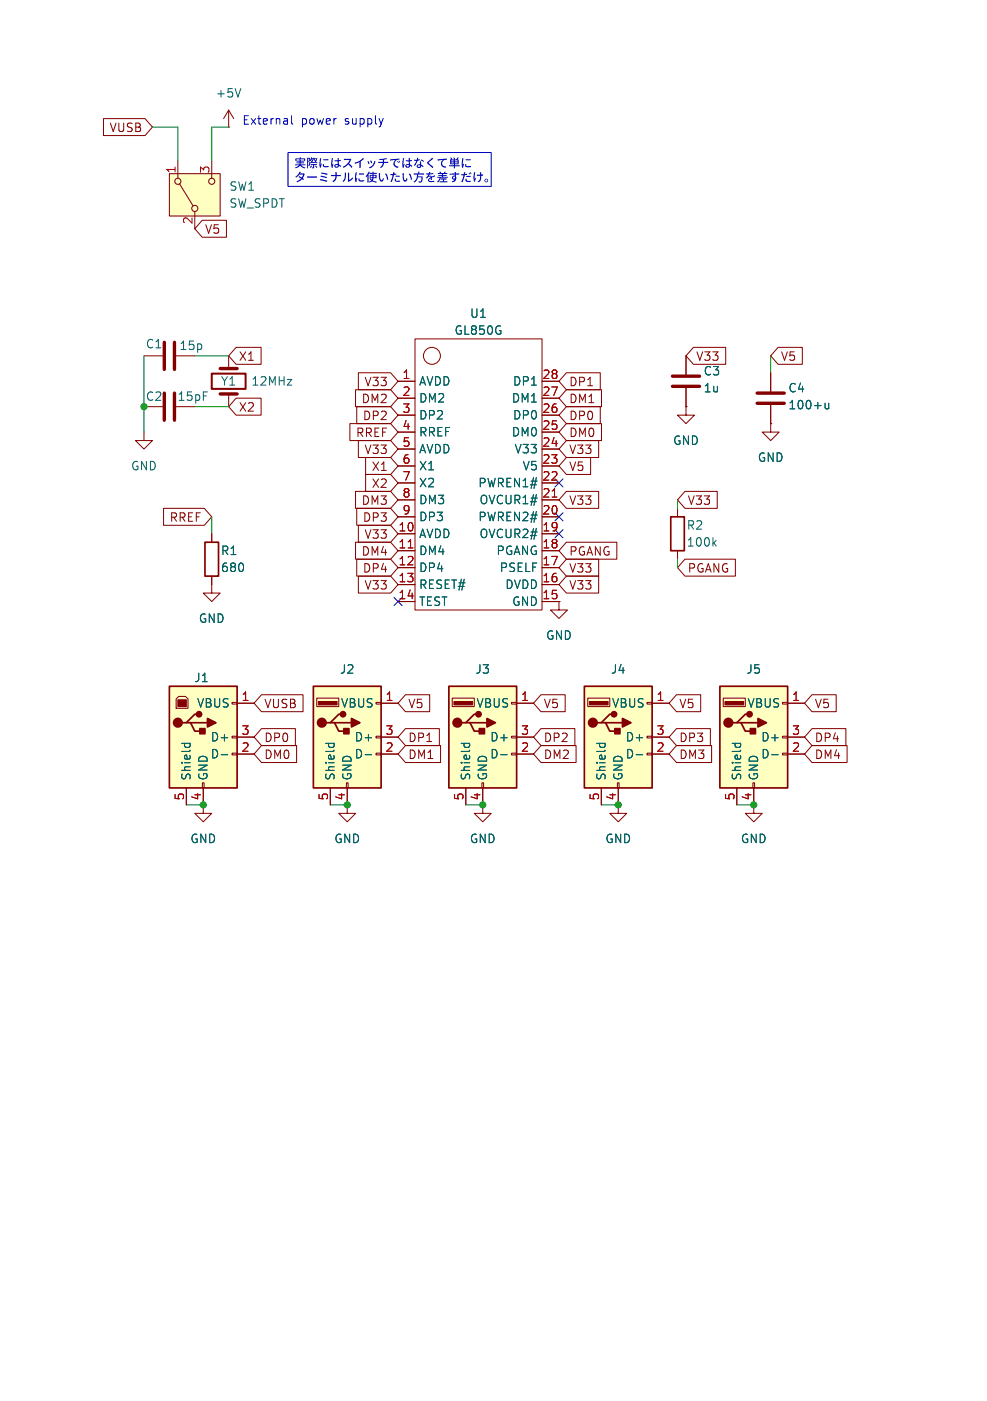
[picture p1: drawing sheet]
<svg xmlns="http://www.w3.org/2000/svg" width="148mm" height="210mm" viewBox="0 0 148 210" stroke-linecap="round" stroke-linejoin="round" font-family="sans-serif">
<path d="M34.3 19.1h.1M34.3 16.5l-.8 1.3M34.3 16.5v2.6M34.3 16.5l.8 1.3M72.4 120.7v1.2h1.3l-1.3 1.3-1.3-1.3h1.3" fill="none" stroke="#840000" stroke-width=".15"/>
<path d="M36.1 13.3l-.4 1.2" fill="none" stroke="#006464" stroke-width=".15"/>
<path d="M107.9 102.9h10.2v15.2h-10.2z" fill="#ffffc2"/>
<path d="M100.6 77.5h2v5.1h-2zM107.9 102.9h10.2v15.2h-10.2zM110.5 108.3h.6l.7 1.3h1.2M111.1 108.3h2.6M112.4 107.1h-.6l-1.3 1.2h-.6" fill="none" stroke="#840000" stroke-width=".25"/>
<g fill="#840000" stroke="#840000" stroke-width=".25">
<path d="M113.7 107.7l1.2 .6-1.2 .7z"/>
<path d="M112.5 109.2h.8v.8h-.8z"/>
<circle cx="109.2" cy="108.3" r=".63"/>
<circle cx="112.4" cy="107.1" r=".38"/>
</g>
<path d="M108.7 105.2h2.8v.5h-2.8z" fill="#840000" stroke="#840000" stroke-width=".15"/>
<g fill="none" stroke="#840000" stroke-width=".15">
<path d="M21.6 53.3h2.8M21.6 64.8v1.2h1.3l-1.3 1.3-1.3-1.3h1.3M21.6 61h2.8M101.6 76.2v1.3M101.6 82.6v1.2M108.5 104.6h3.3v1.3h-3.3zM110.5 118.1v2.6M112.9 117.3h.3v.8h-.3zM113 118.1v3.8h1.3l-1.3 1.3-1.2-1.3h1.2M117.3 112.9h.8v.3h-.8zM117.3 110.4h.8v.2h-.8zM117.3 105.3h.8v.2h-.8z"/>
<path d="M118.1 105.4h2.5M118.1 113h2.5M118.1 110.5h2.5"/>
</g>
<path d="M107 81.4l.4 .5M107.4 81l-.5 .5M109.8 111.4h1.3M110.3 111.4l-.1 .4M111 111.4l.1 .4M115.7 113.1h1" fill="none" stroke="#006464" stroke-width=".15"/>
<path d="M24.6 51.3v4.1M24.6 58.9v4.1M26.2 51.3v4.1M26.2 58.9v4.1" fill="none" stroke="#840000" stroke-width=".51"/>
<path d="M47 102.9h10.1v15.2h-10.1z" fill="#ffffc2"/>
<path d="M47 102.9h10.1v15.2h-10.1zM49.5 108.3h.7l.6 1.3h1.3M50.2 108.3h2.5M51.4 107.1h-.6l-1.3 1.2h-.6" fill="none" stroke="#840000" stroke-width=".25"/>
<g fill="#840000" stroke="#840000" stroke-width=".25">
<path d="M52.7 107.7l1.3 .6-1.3 .7z"/>
<path d="M51.6 109.2h.7v.8h-.7z"/>
<circle cx="48.3" cy="108.3" r=".63"/>
<circle cx="51.4" cy="107.1" r=".38"/>
</g>
<path d="M47.8 105.2h2.7v.5h-2.7z" fill="#840000" stroke="#840000" stroke-width=".15"/>
<g fill="none" stroke="#840000" stroke-width=".15">
<path d="M59.7 57.2h2.5M59.7 59.7h2.5M62.2 50.8h19.1v40.6h-19.1zM81.3 57.2h2.5M81.3 59.7h2.5M59.7 77.5h2.5M59.7 74.9h2.5M59.7 72.4h2.5M59.7 69.9h2.5M59.7 67.3h2.5M59.7 64.8h2.5M59.7 62.2h2.5"/>
<path d="M81.3 77.5h2.5M81.3 74.9h2.5M81.3 72.4h2.5M81.3 69.9h2.5M81.3 67.3h2.5M81.3 64.8h2.5M81.3 62.2h2.5M59.7 80h2.5M59.7 82.6h2.5M59.7 85.1h2.5M59.7 87.6h2.5M59.7 90.2h2.5"/>
<path d="M81.3 80h2.5M81.3 82.6h2.5M81.3 85.1h2.5M81.3 87.6h2.5M81.3 90.2h2.5M47.5 104.6h3.3v1.3h-3.3zM49.5 118.1v2.6M51.9 117.3h.3v.8h-.3zM52.1 118.1v3.8h1.2l-1.2 1.3-1.3-1.3h1.3M56.4 112.9h.7v.3h-.7zM56.4 110.4h.7v.2h-.7zM56.4 105.3h.7v.2h-.7z"/>
<path d="M57.1 105.4h2.6M57.1 113h2.6M57.1 110.5h2.6M30.5 120.7v1.2h1.2l-1.2 1.3-1.3-1.3h1.3"/>
<circle cx="64.8" cy="53.3" r="1.27"/>
</g>
<path d="M48.8 111.4h1.3M49.3 111.4v.4M50 111.4l.1 .4M54.8 113.1h.9" fill="none" stroke="#006464" stroke-width=".15"/>
<path d="M82.8 74.5h.7M61.2 82.1h.7" fill="none" stroke="#a90000" stroke-width=".15"/>
<path d="M25.4 26h7.6v6.4h-7.6z" fill="#ffffc2"/>
<g fill="none" stroke="#840000" stroke-width=".15">
<path d="M25.4 26h7.6v6.4h-7.6zM26.7 24.1v2.6M26.9 27.6l2.1 3.3M29.2 31.8v2.5M31.7 24.1v2.6M102.9 53.3v2.8M102.9 58.2v2.8"/>
<circle cx="26.7" cy="27.2" r=".46"/>
<circle cx="29.2" cy="31.2" r=".46"/>
<circle cx="31.7" cy="27.2" r=".46"/>
</g>
<path d="M100.8 57.9h4.1M100.8 56.4h4.1" fill="none" stroke="#840000" stroke-width=".51"/>
<path d="M25.4 102.9h10.2v15.2h-10.2z" fill="#ffffc2"/>
<path d="M30.7 81.3h2.1v5.1h-2.1zM25.4 102.9h10.2v15.2h-10.2zM27.9 108.3h.7l.6 1.3h1.3M28.6 108.3h2.5M29.8 107.1h-.6l-1.3 1.2h-.6" fill="none" stroke="#840000" stroke-width=".25"/>
<g fill="#840000" stroke="#840000" stroke-width=".25">
<path d="M31.1 107.7l1.3 .6-1.3 .7z"/>
<path d="M30 109.2h.7v.8h-.7z"/>
<circle cx="26.7" cy="108.3" r=".63"/>
<circle cx="29.8" cy="107.1" r=".38"/>
</g>
<path d="M26.7 104.9h1.2v1h-1.2z" fill="#840000" stroke="#840000" stroke-width=".15"/>
<g fill="none" stroke="#840000" stroke-width=".15">
<path d="M115.6 55.9v2.8M102.9 61v1.2h1.2l-1.2 1.3-1.3-1.3h1.3M102.9 61h.1M115.6 63.5v1.3h1.2l-1.2 1.2-1.3-1.2h1.3M115.6 63.5h.1M115.6 60.7v2.8M31.7 80v1.3M31.7 86.4v1.2M26.4 104.8l.4-.4h1l.4 .4v1.4h-1.8zM27.9 118.1v2.6M30.4 117.3h.2v.8h-.2zM30.5 118.1v2.6"/>
<path d="M34.8 112.9h.8v.3h-.8zM34.8 110.4h.8v.2h-.8zM34.8 105.3h.8v.2h-.8zM35.6 105.4h2.5M35.6 113h2.5M35.6 110.5h2.5"/>
</g>
<path d="M123.7 60.4l.1 .8 .3 .1 .2-.1M124.3 60.4v.9M27.2 111.4h1.3M27.7 111.4v.4M28.5 111.4v.4M33.2 113.1h.9" fill="none" stroke="#006464" stroke-width=".15"/>
<path d="M113.5 58.9h4.1M113.5 60.5h4.1" fill="none" stroke="#840000" stroke-width=".51"/>
<path d="M87.6 102.9h10.2v15.2h-10.2z" fill="#ffffc2"/>
<path d="M87.6 102.9h10.2v15.2h-10.2zM90.2 108.3h.6l.6 1.3h1.3M90.8 108.3h2.5M92.1 107.1h-.7l-1.2 1.2h-.7" fill="none" stroke="#840000" stroke-width=".25"/>
<g fill="#840000" stroke="#840000" stroke-width=".25">
<path d="M93.3 107.7l1.3 .6-1.3 .7z"/>
<path d="M92.2 109.2h.8v.8h-.8z"/>
<circle cx="88.9" cy="108.3" r=".63"/>
<circle cx="92.1" cy="107.1" r=".38"/>
</g>
<path d="M88.4 105.2h2.8v.5h-2.8z" fill="#840000" stroke="#840000" stroke-width=".15"/>
<path d="M31.7 87.6v1.3h1.3l-1.3 1.3-1.2-1.3h1.2M88.1 104.6h3.3v1.3h-3.3zM90.2 118.1v2.6M92.6 117.3h.2v.8h-.2zM92.7 118.1v2.6M97 112.9h.8v.3h-.8zM97 110.4h.8v.2h-.8zM97 105.3h.8v.2h-.8zM97.8 105.4h2.5M97.8 113h2.5M97.8 110.5h2.5" fill="none" stroke="#840000" stroke-width=".15"/>
<path d="M89.5 111.4h1.2M90 111.4l-.1 .4M90.7 111.4v.4M95.4 113.1h1" fill="none" stroke="#006464" stroke-width=".15"/>
<path d="M67.3 102.9h10.2v15.2h-10.2z" fill="#ffffc2"/>
<path d="M67.3 102.9h10.2v15.2h-10.2zM69.8 108.3h.7l.6 1.3h1.3M70.5 108.3h2.5M71.8 107.1h-.7l-1.3 1.2h-.6" fill="none" stroke="#840000" stroke-width=".25"/>
<g fill="#840000" stroke="#840000" stroke-width=".25">
<path d="M73 107.7l1.3 .6-1.3 .7z"/>
<path d="M71.9 109.2h.7v.8h-.7z"/>
<circle cx="68.6" cy="108.3" r=".63"/>
<circle cx="71.8" cy="107.1" r=".38"/>
</g>
<path d="M68.1 105.2h2.8v.5h-2.8z" fill="#840000" stroke="#840000" stroke-width=".15"/>
<g fill="none" stroke="#840000" stroke-width=".15">
<path d="M15.5 17.8h6.2l1.2 1.3-1.2 1.2h-6.2zM30.3 33h3.7v2.6h-3.7l-1.1-1.3zM34.3 53.3v1.9M34.3 59.1v1.9M35.4 52.1h3.8v2.5h-3.8l-1.1-1.3zM35.4 59.7h3.8v2.5h-3.8l-1.1-1.2zM53.3 58.4h5.3l1.1 1.3-1.1 1.3h-5.3zM53.7 55.9h4.9l1.1 1.3-1.1 1.2h-4.9zM84.9 55.9h5.1v2.5h-5.1l-1.1-1.2zM84.9 58.4h5.3v2.6h-5.3l-1.1-1.3zM104 52.1h4.8v2.5h-4.8l-1.1-1.3zM116.7 52.1h3.6v2.5h-3.6l-1.1-1.3z"/>
<path d="M24.5 76.2h6.1l1.1 1.3-1.1 1.2h-6.1zM52.5 63.5h6.1l1.1 1.3-1.1 1.2h-6.1zM53.3 73.7h5.3l1.1 1.2-1.1 1.3h-5.3zM53.5 61h5.1l1.1 1.2-1.1 1.3h-5.1zM53.5 76.2h5.1l1.1 1.3-1.1 1.2h-5.1zM53.7 66h4.9l1.1 1.3-1.1 1.3h-4.9zM53.7 78.7h4.9l1.1 1.3-1.1 1.3h-4.9zM54.8 71.1h3.8l1.1 1.3-1.1 1.3h-3.8zM54.8 68.6h3.8l1.1 1.3-1.1 1.2h-3.8zM84.9 66h4.9v2.6h-4.9l-1.1-1.3zM84.9 63.5h5.3v2.5h-5.3l-1.1-1.2zM84.9 61h5.1v2.5h-5.1l-1.1-1.3z"/>
<path d="M84.9 68.6h3.7v2.5h-3.7l-1.1-1.2zM84.9 73.7h4.9v2.5h-4.9l-1.1-1.3zM102.7 73.7h4.9v2.5h-4.9l-1.1-1.3zM53.3 81.3h5.3l1.1 1.3-1.1 1.2h-5.3zM53.5 83.8h5.1l1.1 1.3-1.1 1.3h-5.1zM53.7 86.4h4.9l1.1 1.2-1.1 1.3h-4.9zM83.8 90.2v1.2h1.3l-1.3 1.3-1.3-1.3h1.3M83.8 90.2h.1M84.9 86.4h4.9v2.5h-4.9l-1.1-1.3zM84.9 83.8h4.9v2.6h-4.9l-1.1-1.3zM84.9 81.3h7.6v2.5h-7.6l-1.1-1.2zM102.7 83.8h7.6v2.6h-7.6l-1.1-1.3z"/>
<path d="M39.2 104.1h6.2v2.6h-6.2l-1.1-1.3zM39.2 109.2h5.1v2.6h-5.1l-1.1-1.3zM39.2 111.8h5.3v2.5h-5.3l-1.1-1.3zM60.8 111.8h5.3v2.5h-5.3l-1.1-1.3zM60.8 109.2h5.1v2.6h-5.1l-1.1-1.3zM60.8 104.1h3.6v2.6h-3.6l-1.1-1.3zM67.8 104.6h3.3v1.3h-3.3zM69.8 118.1v2.6M72.3 117.3h.2v.8h-.2zM72.4 118.1v2.6M76.7 112.9h.8v.3h-.8zM76.7 110.4h.8v.2h-.8z"/>
<path d="M76.7 105.3h.8v.2h-.8zM77.5 105.4h2.5M77.5 113h2.5M77.5 110.5h2.5M81.1 109.2h5.1v2.6h-5.1l-1.1-1.3zM81.1 104.1h3.7v2.6h-3.7l-1.1-1.3zM81.1 111.8h5.3v2.5h-5.3l-1.1-1.3zM101.4 104.1h3.7v2.6h-3.7l-1.1-1.3zM101.4 109.2h5.1v2.6h-5.1l-1.1-1.3zM101.4 111.8h5.3v2.5h-5.3l-1.1-1.3zM121.8 104.1h3.6v2.6h-3.6l-1.2-1.3zM121.8 111.8h5.2v2.5h-5.2l-1.2-1.3z"/>
<path d="M121.8 109.2h5v2.6h-5l-1.2-1.3zM92.7 120.7v1.2h1.3l-1.3 1.3-1.3-1.3h1.3"/>
</g>
<path d="M69.2 111.4h1.2M69.6 111.4v.4M70.4 111.4v.4M75.1 113.1h1" fill="none" stroke="#006464" stroke-width=".15"/>
<path d="M31.7 56h5.1v2.3h-5.1z" fill="none" stroke="#840000" stroke-width=".3"/>
<path d="M33 59.1h2.6M33 55.2h2.6" fill="none" stroke="#840000" stroke-width=".51"/>
<path d="M43.7 17.3v1.1l.2 .2M43.2 22.9h30.5v5h-30.5z" fill="none" stroke="#0000c2" stroke-width=".15"/>
<g fill="#0000c2">
<path d="M44.3 23.7h.6v-.1h.2v.1h.7v.4h-.2v.1h-.5v.2h.5v.1h-.5v.1h.7v.2h-.6l.6 .3a.43 .43 0 0 1-.7-.1l-.1-.2-.3 .3a.27 .27 0 0 1-.5 0l.6-.3h-.5v-.2h.6v-.1h-.4v-.1h.4v-.2h-.5v-.1h-.1v-.2h.1v.2h.5v-.2h.2v.2h.5v-.2h-1.3z"/>
<path d="M46.1 23.7h.4l-.1 .3 .3 .1h.1l-.1-.1h-.3l.1-.1 .3 .1 .1-.2-.4 .1 .2-.3h.1v.1h.2v-.1h.1l.2 .5 .1-.3h-.2v-.1h.3a.28 .28 0 0 1-.1 .5l.2 .2-.1 .1-.2-.2v.1h-.6l-.2 .1v-.1v.4a.12 .12 0 0 1-.2 .1 .12 .12 0 0 1-.1-.2l.2-.1-.2-.4h.2l.1 .2 .1-.1h.7l-.3-.5-.2 .5h-.2l.1-.1-.2-.1-.3 .1 .1-.4h-.1v1.4h-.1z"/>
<path d="M48.5 23.9h.7v.1h-.7z"/>
<path d="M48 23.7h.2l-.1 1 .1-.2 .1 .1-.2 .5h-.1l-.1-.6z"/>
<path d="M49.8 23.7h.1l-.1 1 .1-.2 .1 .1-.1 .5-.2 .1v-.6z"/>
<path d="M50.2 24h.4v-.3h.2v.1a.16 .16 0 0 0 .1 .2 .16 .16 0 0 0 .2 0v.1a.3 .3 0 0 0-.3 .3 .3 .3 0 0 0 .2 .3l.2 .2-.1 .1-.3-.2a.35 .35 0 0 1-.3 .3 .35 .35 0 0 1-.4-.2h.2a.16 .16 0 0 0 .2 .1 .16 .16 0 0 0 0-.3l-.4 .2 .1-.2 .4-.1v-.1a.2 .2 0 0 0 0-.2 .2 .2 0 0 0-.2-.1h-.2z"/>
<path d="M51.6 23.8h1l.1 .1-.1 .3a.3 .3 0 0 0-.2 .2 .3 .3 0 0 0 .2 .3l.3 .3-.2 .2-.2-.3a.23 .23 0 0 0-.2-.2 .23 .23 0 0 0-.3 .1l-.5 .3-.1-.1 .6-.4 .4-.6h-.8z"/>
<path d="M53.2 24.4l.7-.3 .5-.4 .2 .1-.5 .4v.9h-.2v-.8l-.6 .3z"/>
<path d="M55.5 24.1h.2l.1 .3-.1 .1z"/>
<path d="M56.1 24.1l.2 .1a1.35 1.35 0 0 1-.8 1l-.2-.1a1.09 1.09 0 0 0 .8-1z"/>
<path d="M55.1 24.2l.2-.1 .1 .4-.1 .1z"/>
<path d="M56.9 23.8l1-.1 .1 .1-.4 .1v.4h.6v.1h-.6l-.1 .5-.4 .3-.1-.1 .3-.3 .1-.4h-.7v-.2l.7 .1v-.3h-.5z"/>
<path d="M59.8 24.1h.1l.1 .2-.1 .1z"/>
<path d="M58.5 23.9l1.4-.1v.2a.53 .53 0 0 0-.7 .4 .53 .53 0 0 0 .6 .6l-.1 .2a.64 .64 0 0 1-.7-.5 .64 .64 0 0 1 .3-.7l-.8 .1z"/>
<path d="M60.4 23.7h.2l-.1 1 .1-.2 .1 .1-.1 .5-.2 .1-.1-.6z"/>
<path d="M60.8 24h.5v-.3h.2v.1a.16 .16 0 0 0 0 .2 .16 .16 0 0 0 .3 0v.1a.3 .3 0 0 0-.4 .3 .3 .3 0 0 0 .2 .3l.2 .2-.1 .1-.2-.2a.35 .35 0 0 1-.4 .3 .35 .35 0 0 1-.3-.2h.2a.16 .16 0 0 0 .2 .1 .16 .16 0 0 0 0-.3l-.4 .2 .1-.2 .4-.1v-.1a.2 .2 0 0 0 0-.2 .2 .2 0 0 0-.2-.1h-.3z"/>
<path d="M62.1 23.9h.1a.24 .24 0 0 0 .3 0 .24 .24 0 0 0 0-.3l.2 .1v.2h.2v.1a.79 .79 0 0 0-.6 .7l-.1 .1h-.1l.3-.7h-.3z"/>
<path d="M63.2 23.9l.4 .2-.1 .2-.4-.3z"/>
<path d="M64.1 24.3l.7-.7 .2 .2-.5 .4a.22 .22 0 0 0-.2 .2 .22 .22 0 0 0 .2 .2l.5 .5-.2 .1-.5-.5a.26 .26 0 0 1-.2-.4z"/>
<path d="M65.6 23.9l1.4-.1v.2a.52 .52 0 0 0-.7 .4 .52 .52 0 0 0 .6 .6l-.1 .2a.64 .64 0 0 1-.7-.5 .64 .64 0 0 1 .3-.7l-.8 .1z"/>
<path d="M67.5 23.7l.2-.1 .1 .2-.1 .1h.4l-.2-.3h.2l.1 .2-.1 .1h.3l.2-.3h.2l-.2 .3h.2v.7h-.6v.2h.7v.1h-.7v.3h-.2v-.3h-.7v-.1h.7v-.2h-.5v-.3h.2v.2h.3v-.2h.2v.2h.4v-.2h-1.1v-.3h.2v.2h.3v-.2h.2v.2h.4v-.2h-1.1v-.1h.2z"/>
<path d="M69.8 23.9h.8v.1h-.8z"/>
<path d="M69.3 23.7h.2l-.1 1 .1-.2 .1 .1-.1 .5h-.2l-.1-.6z"/>
</g>
<g fill="none" stroke="#009600" stroke-width=".15">
<path d="M22.9 19.1h3.8v5M34.3 19.1h-2.6v5M21.6 53.3v11.5M29.2 53.3h5.1M115.6 53.3v2.6M29.2 61h5.1M31.7 77.5v2.5M101.6 74.9v1.3M101.6 83.8v1.3M27.9 120.7h2.6M49.5 120.7h2.6M69.8 120.7h2.6"/>
<path d="M90.2 120.7h2.5M110.5 120.7h2.5"/>
</g>
<path d="M83.2 71.8l1.2 1.2M83.2 79.4l1.2 1.2M83.2 76.9l1.2 1.2M84.4 71.8l-1.2 1.2M84.4 79.4l-1.2 1.2M84.4 76.9l-1.2 1.2M59.1 89.6l1.2 1.2M60.3 89.6l-1.2 1.2" fill="none" stroke="#000084" stroke-width=".15"/>
<g fill="none" stroke="#840000" stroke-width=".15">
<path d="M59.7 57.2h2.5M59.7 59.7h2.5M81.3 57.2h2.5M81.3 59.7h2.5M102.9 53.3v2.8M102.9 58.2v2.8M115.6 55.9v2.8M59.7 77.5h2.5M59.7 74.9h2.5M59.7 72.4h2.5M59.7 69.9h2.5M59.7 67.3h2.5"/>
<path d="M59.7 64.8h2.5M59.7 62.2h2.5M81.3 77.5h2.5M81.3 74.9h2.5M81.3 72.4h2.5M81.3 69.9h2.5M81.3 67.3h2.5M81.3 64.8h2.5M81.3 62.2h2.5M102.9 61h.1M115.6 63.5h.1M115.6 60.7v2.8"/>
<path d="M31.7 80v1.3M31.7 86.4v1.2M59.7 80h2.5M59.7 82.6h2.5M59.7 85.1h2.5M59.7 87.6h2.5M59.7 90.2h2.5M81.3 80h2.5M81.3 82.6h2.5M81.3 85.1h2.5M81.3 87.6h2.5M81.3 90.2h2.5"/>
<path d="M83.8 90.2h.1M27.9 118.1v2.6M30.5 118.1v2.6M35.6 105.4h2.5M35.6 113h2.5M35.6 110.5h2.5M49.5 118.1v2.6M52.1 118.1v2.6M57.1 105.4h2.6M57.1 113h2.6M57.1 110.5h2.6M69.8 118.1v2.6"/>
<path d="M72.4 118.1v2.6M77.5 105.4h2.5M77.5 113h2.5M77.5 110.5h2.5M90.2 118.1v2.6M92.7 118.1v2.6M97.8 105.4h2.5M97.8 113h2.5M97.8 110.5h2.5M110.5 118.1v2.6M113 118.1v2.6M118.1 105.4h2.5"/>
<path d="M118.1 113h2.5M118.1 110.5h2.5"/>
</g>
<g fill="none" stroke="#006464" stroke-width=".15">
<path d="M123.7 60.4l.1 .8 .3 .1 .2-.1M124.3 60.4v.9M27.2 111.4h1.3M27.7 111.4v.4M28.5 111.4v.4M33.2 113.1h.9M48.8 111.4h1.3M49.3 111.4v.4M50 111.4l.1 .4M54.8 113.1h.9M69.2 111.4h1.2M69.6 111.4v.4"/>
<path d="M70.4 111.4v.4M75.1 113.1h1M89.5 111.4h1.2M90 111.4l-.1 .4M90.7 111.4v.4M95.4 113.1h1M109.8 111.4h1.3M110.3 111.4l-.1 .4M111 111.4l.1 .4M115.7 113.1h1"/>
</g>
<path d="M82.8 74.5h.7M61.2 82.1h.7" fill="none" stroke="#a90000" stroke-width=".15"/>
<g fill="#009600" stroke="#009600" stroke-width=".15">
<circle cx="92.7" cy="120.7" r=".46"/>
<circle cx="113" cy="120.7" r=".46"/>
<circle cx="21.6" cy="61" r=".46"/>
<circle cx="52.1" cy="120.7" r=".46"/>
<circle cx="72.4" cy="120.7" r=".46"/>
<circle cx="30.5" cy="120.7" r=".46"/>
</g>
<g font-size="1.8" fill="#006464">
<text x="32.3" y="14.8">+5V</text>
<text x="34.3" y="28.8">SW1</text>
<text x="34.3" y="31.3">SW_SPDT</text>
<text x="70.4" y="47.9">U1</text>
<text x="21.8" y="52.4">C1</text>
<text x="26.8" y="52.7">15p</text>
<text x="68.1" y="50.4">GL850G</text>
<text x="33" y="58">Y1</text>
<text x="37.6" y="58">12MHz</text>
<text x="62.7" y="58">AVDD</text>
<text x="76.8" y="58">DP1</text>
<text x="105.4" y="56.5">C3</text>
<text x="105.4" y="59">1u</text>
<text x="118.1" y="59">C4</text>
<text x="21.8" y="60.3">C2</text>
<text x="26.5" y="60.3">15pF</text>
<text x="62.7" y="60.6">DM2</text>
<text x="62.7" y="63.1">DP2</text>
<text x="62.7" y="65.6">RREF</text>
<text x="76.6" y="65.6">DM0</text>
<text x="76.6" y="60.6">DM1</text>
<text x="76.8" y="63.1">DP0</text>
<text x="118.1" y="61.6">100+u</text>
<text x="19.6" y="70.7">GND</text>
<text x="62.7" y="68.2">AVDD</text>
<text x="62.7" y="70.7">X1</text>
<text x="77.1" y="68.2">V33</text>
<text x="78.3" y="70.7">V5</text>
<text x="100.8" y="66.9">GND</text>
<text x="113.5" y="69.4">GND</text>
<text x="62.7" y="73.3">X2</text>
<text x="62.7" y="75.8">DM3</text>
<text x="71.6" y="73.3">PWREN1#</text>
<text x="71.8" y="75.8">OVCUR1#</text>
<text x="33" y="83.4">R1</text>
<text x="62.7" y="80.9">AVDD</text>
<text x="62.7" y="83.4">DM4</text>
<text x="62.7" y="78.3">DP3</text>
<text x="71.6" y="78.3">PWREN2#</text>
<text x="71.8" y="80.9">OVCUR2#</text>
<text x="74.3" y="83.4">PGANG</text>
<text x="102.9" y="79.6">R2</text>
<text x="102.9" y="82.1">100k</text>
<text x="33" y="86">680</text>
<text x="62.7" y="86">DP4</text>
<text x="62.7" y="88.5">RESET#</text>
<text x="74.8" y="86">PSELF</text>
<text x="75.7" y="88.5">DVDD</text>
<text x="29.7" y="93.6">GND</text>
<text x="62.7" y="91">TEST</text>
<text x="76.7" y="91">GND</text>
<text x="50.9" y="101.2">J2</text>
<text x="71.2" y="101.2">J3</text>
<text x="81.8" y="96.1">GND</text>
<text x="91.5" y="101.2">J4</text>
<text x="111.8" y="101.2">J5</text>
<text x="29" y="102.5">J1</text>
<text x="29.4" y="106.3">VBUS</text>
<text x="51" y="106.3">VBUS</text>
<text x="71.4" y="106.3">VBUS</text>
<text x="91.7" y="106.3">VBUS</text>
<text x="112" y="106.3">VBUS</text>
<text x="31.5" y="113.9">D-</text>
<text x="31.5" y="111.4">D+</text>
<text x="53.1" y="113.9">D-</text>
<text x="53.1" y="111.4">D+</text>
<text x="73.4" y="113.9">D-</text>
<text x="73.4" y="111.4">D+</text>
<text x="93.7" y="113.9">D-</text>
<text x="93.7" y="111.4">D+</text>
<text x="114" y="113.9">D-</text>
<text x="114" y="111.4">D+</text>
<text x="28.8" y="117.1" transform="rotate(-90 28.8 117.1)">Shield</text>
<text x="31.3" y="117.1" transform="rotate(-90 31.3 117.1)">GND</text>
<text x="50.4" y="117.1" transform="rotate(-90 50.4 117.1)">Shield</text>
<text x="52.9" y="117.1" transform="rotate(-90 52.9 117.1)">GND</text>
<text x="70.7" y="117.1" transform="rotate(-90 70.7 117.1)">Shield</text>
<text x="73.3" y="117.1" transform="rotate(-90 73.3 117.1)">GND</text>
<text x="91" y="117.1" transform="rotate(-90 91 117.1)">Shield</text>
<text x="93.6" y="117.1" transform="rotate(-90 93.6 117.1)">GND</text>
<text x="111.4" y="117.1" transform="rotate(-90 111.4 117.1)">Shield</text>
<text x="113.9" y="117.1" transform="rotate(-90 113.9 117.1)">GND</text>
<text x="28.4" y="126.6">GND</text>
<text x="50" y="126.6">GND</text>
<text x="70.4" y="126.6">GND</text>
<text x="90.7" y="126.6">GND</text>
<text x="111" y="126.6">GND</text>
</g>
<g font-size="1.8" fill="#840000">
<text x="16.3" y="20">VUSB</text>
<text x="30.6" y="35.2">V5</text>
<text x="35.7" y="54.3">X1</text>
<text x="54.6" y="58.1">V33</text>
<text x="85.2" y="58.1">DP1</text>
<text x="104.3" y="54.3">V33</text>
<text x="117" y="54.3">V5</text>
<text x="35.7" y="61.9">X2</text>
<text x="53.3" y="65.7">RREF</text>
<text x="54.1" y="60.6">DM2</text>
<text x="54.3" y="63.2">DP2</text>
<text x="85.2" y="60.6">DM1</text>
<text x="85.2" y="65.7">DM0</text>
<text x="85.2" y="63.2">DP0</text>
<text x="54.6" y="68.3">V33</text>
<text x="55.6" y="70.8">X1</text>
<text x="85.2" y="68.3">V33</text>
<text x="85.2" y="70.8">V5</text>
<text x="54.1" y="75.9">DM3</text>
<text x="55.6" y="73.3">X2</text>
<text x="85.2" y="75.9">V33</text>
<text x="103" y="75.9">V33</text>
<text x="25.3" y="78.4">RREF</text>
<text x="54.1" y="83.5">DM4</text>
<text x="54.3" y="78.4">DP3</text>
<text x="54.6" y="81">V33</text>
<text x="85.2" y="83.5">PGANG</text>
<text x="54.3" y="86">DP4</text>
<text x="54.6" y="88.6">V33</text>
<text x="85.2" y="88.6">V33</text>
<text x="85.2" y="86">V33</text>
<text x="103" y="86">PGANG</text>
<text x="39.5" y="106.4">VUSB</text>
<text x="61.1" y="106.4">V5</text>
<text x="81.4" y="106.4">V5</text>
<text x="101.8" y="106.4">V5</text>
<text x="122.1" y="106.4">V5</text>
<text x="39.5" y="111.4">DP0</text>
<text x="39.5" y="114">DM0</text>
<text x="61.1" y="114">DM1</text>
<text x="61.1" y="111.4">DP1</text>
<text x="81.4" y="111.4">DP2</text>
<text x="81.4" y="114">DM2</text>
<text x="101.8" y="111.4">DP3</text>
<text x="101.8" y="114">DM3</text>
<text x="122.1" y="114">DM4</text>
<text x="122.1" y="111.4">DP4</text>
</g>
<g font-size="1.8" fill="#0000c2">
<text x="36.2" y="18.9">External</text>
<text x="45.2" y="18.9">power</text>
<text x="51.8" y="18.9">supply</text>
<text x="44.1" y="26.4">þÿ[Ÿ–›0k0o0¹0¤0Ã0Á0g0o0j0O0fSX0k</text>
</g>
<g font-size="1.8" fill="#a90000">
<text x="26.4" y="26.1" transform="rotate(-90 26.4 26.1)">1</text>
<text x="31.5" y="26.1" transform="rotate(-90 31.5 26.1)">3</text>
<text x="29" y="33.7" transform="rotate(-90 29 33.7)">2</text>
<text x="60.3" y="56.9">1</text>
<text x="60.3" y="59.4">2</text>
<text x="81.2" y="59.4">27</text>
<text x="81.2" y="56.9">28</text>
<text x="60.3" y="62">3</text>
<text x="60.3" y="64.5">4</text>
<text x="81.2" y="64.5">25</text>
<text x="81.2" y="62">26</text>
<text x="60.3" y="67.1">5</text>
<text x="60.3" y="69.6">6</text>
<text x="81.2" y="69.6">23</text>
<text x="81.2" y="67.1">24</text>
<text x="60.3" y="72.1">7</text>
<text x="60.3" y="74.7">8</text>
<text x="60.3" y="77.2">9</text>
<text x="81.2" y="77.2">20</text>
<text x="81.2" y="74.7">21</text>
<text x="81.2" y="72.1">22</text>
<text x="59.6" y="79.8">10</text>
<text x="59.6" y="82.3">11</text>
<text x="81.2" y="82.3">18</text>
<text x="81.2" y="79.8">19</text>
<text x="59.6" y="84.8">12</text>
<text x="59.6" y="87.4">13</text>
<text x="59.6" y="89.9">14</text>
<text x="81.2" y="89.9">15</text>
<text x="81.2" y="87.4">16</text>
<text x="81.2" y="84.8">17</text>
<text x="36.1" y="105.2">1</text>
<text x="57.7" y="105.2">1</text>
<text x="78" y="105.2">1</text>
<text x="98.4" y="105.2">1</text>
<text x="118.7" y="105.2">1</text>
<text x="36.1" y="112.8">2</text>
<text x="36.1" y="110.2">3</text>
<text x="57.7" y="112.8">2</text>
<text x="57.7" y="110.2">3</text>
<text x="78" y="112.8">2</text>
<text x="78" y="110.2">3</text>
<text x="98.4" y="112.8">2</text>
<text x="98.4" y="110.2">3</text>
<text x="118.7" y="112.8">2</text>
<text x="118.7" y="110.2">3</text>
<text x="27.7" y="120.1" transform="rotate(-90 27.7 120.1)">5</text>
<text x="30.2" y="120.1" transform="rotate(-90 30.2 120.1)">4</text>
<text x="49.3" y="120.1" transform="rotate(-90 49.3 120.1)">5</text>
<text x="51.8" y="120.1" transform="rotate(-90 51.8 120.1)">4</text>
<text x="69.6" y="120.1" transform="rotate(-90 69.6 120.1)">5</text>
<text x="72.1" y="120.1" transform="rotate(-90 72.1 120.1)">4</text>
<text x="89.9" y="120.1" transform="rotate(-90 89.9 120.1)">5</text>
<text x="92.5" y="120.1" transform="rotate(-90 92.5 120.1)">4</text>
<text x="110.2" y="120.1" transform="rotate(-90 110.2 120.1)">5</text>
<text x="112.8" y="120.1" transform="rotate(-90 112.8 120.1)">4</text>
</g>
</svg>
